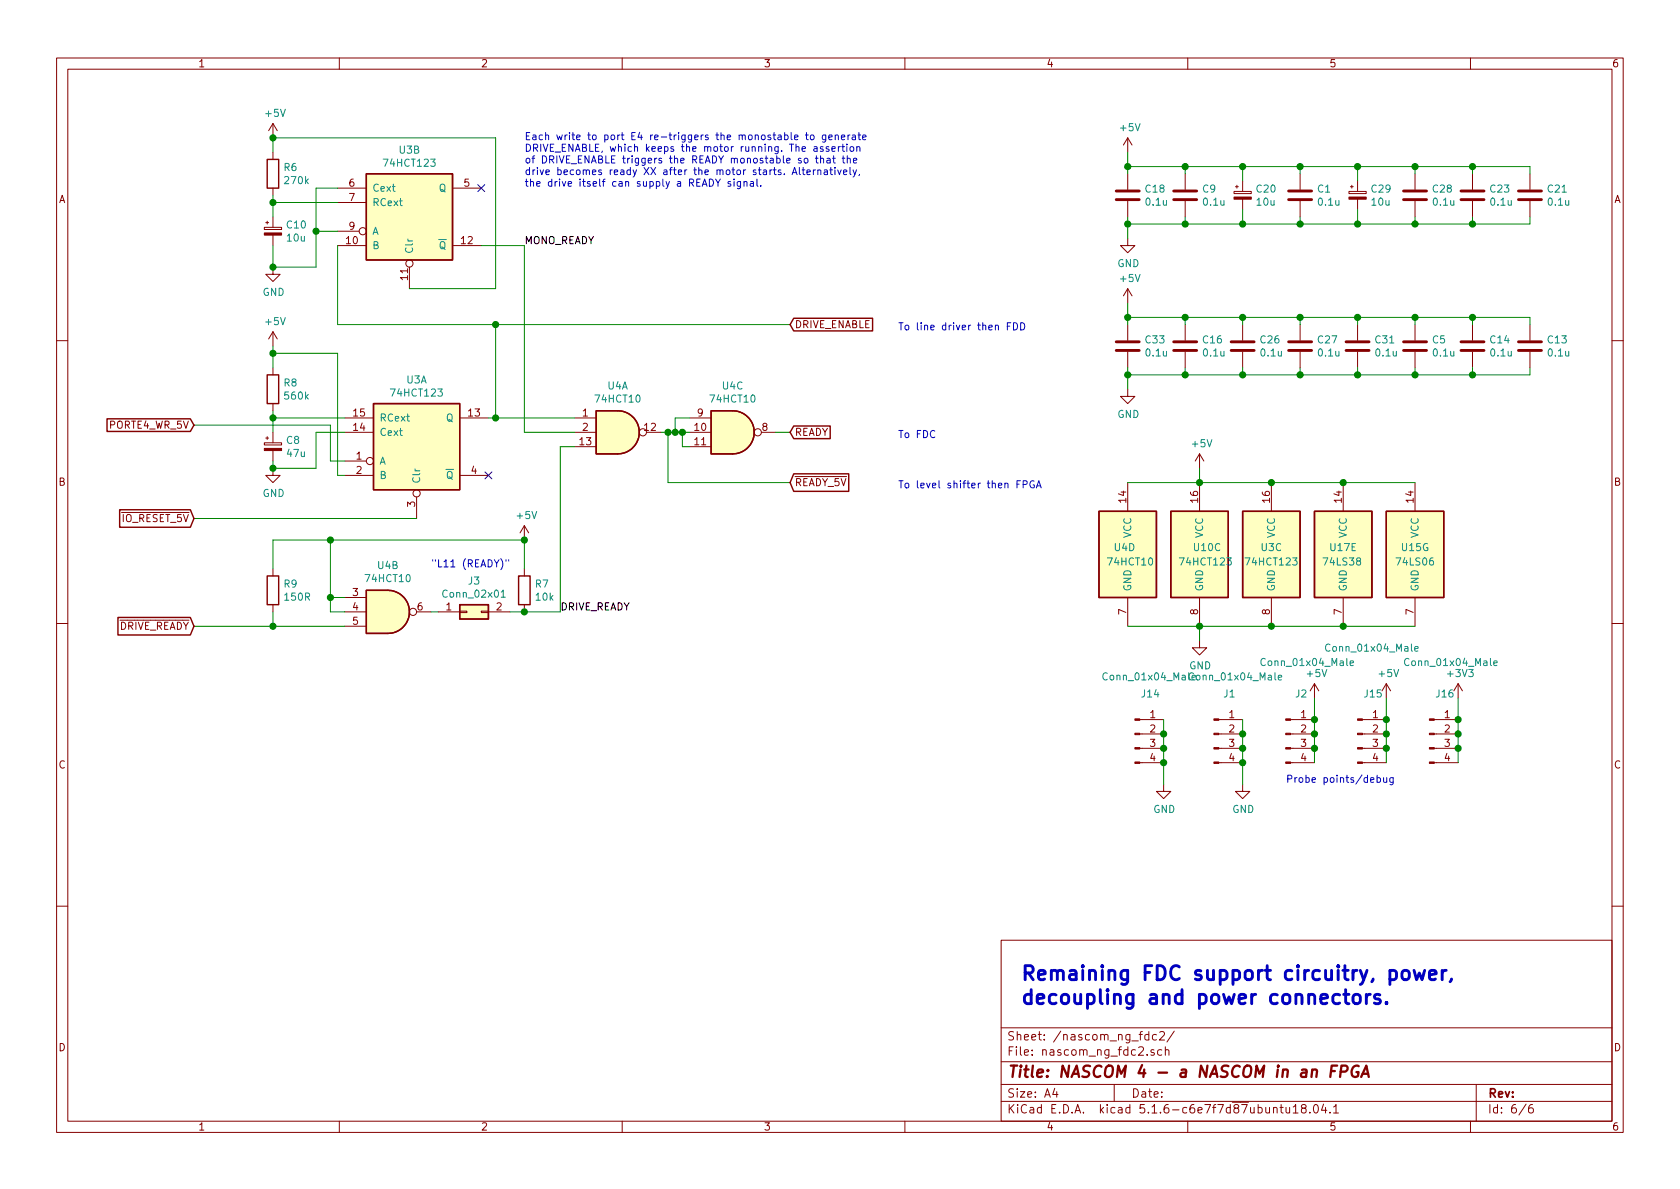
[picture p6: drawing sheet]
<svg xmlns="http://www.w3.org/2000/svg" width="297mm" height="210mm" viewBox="0 0 297 210" stroke-linecap="round" stroke-linejoin="round" font-family="sans-serif">
<g fill="none" stroke="#840000" stroke-width=".18">
<path d="M10 10.3h277v189.9h-277zM12 12.2h273v186.1h-273zM60 10.3v1.9M110 10.3v1.9M160 10.3v1.9M210 10.3v1.9M260 10.3v1.9M47 39.4h.5M47.2 39.1v.5M48.3 21.8v2.6M48.3 26.9v1.3M48.3 33.3v1.2"/>
<path d="M48.3 38.3v1.9M48.3 21.8l-.8 1.3M48.3 21.8l.7 1.3M59.7 33.3h5.1M59.7 35.8h5.1M80 33.3h5.1M199.4 24.4l-.8 1.2M199.4 24.4v2.5M199.4 30.7v2.8M199.4 35.6v2.7M199.4 24.4l.8 1.2M209.5 30.7v2.8"/>
<path d="M209.5 35.6v2.7M218.2 33.9h3v.3h-3zM218.4 33h.5M218.7 32.8v.5M219.7 32v1.9M219.7 35.2v1.9M229.9 30.7v2.8M229.9 35.6v2.7M238.5 33.9h3.1v.3h-3.1zM238.8 33h.5M239 32.8v.5M240 32v1.9"/>
<path d="M240 35.2v1.9M250.2 30.7v2.8M250.2 35.6v2.7M260.3 30.7v2.8M260.3 35.6v2.7M270.5 30.7v2.8M270.5 35.6v2.7M46.7 40.2h3.1v.4h-3.1zM48.3 47.2v1.3h1.2l-1.2 1.3-1.3-1.3h1.3M48.3 41.6v1.8M48.3 58.7v2.5M48.3 58.7l-.8 1.2"/>
<path d="M48.3 58.7l.7 1.2M59.7 43.4h5.1M59.7 40.9h3.8M72.4 47.2v3.8M80 43.4h5.1M199.4 42.2v1.2h1.3l-1.3 1.3-1.3-1.3h1.3M199.4 51v2.6M199.4 57.4v2.8M199.4 51l-.8 1.3M199.4 51l.8 1.3M209.5 57.4v2.8M219.7 57.4v2.8"/>
<path d="M229.9 57.4v2.8M240 57.4v2.8M250.2 57.4v2.8M260.3 57.4v2.8M270.5 57.4v2.8M10 60.2h2M46.7 78.3h3.1v.4h-3.1zM47 77.5h.5M47.2 77.2v.5M48.3 65v1.3M48.3 71.4v1.2M48.3 76.4v1.9"/>
<path d="M48.3 79.7v1.8M61 76.4h5M61 73.9h5M81.3 73.9h5.1M101.6 76.4h3.8M101.6 79h3.8M101.6 73.9h3.8M114.3 76.4h2.5M121.9 76.4h3.8M121.9 79h3.8M121.9 73.9h3.8M134.6 76.4h2.6"/>
<path d="M199.4 68.8v1.3h1.3l-1.3 1.3-1.3-1.3h1.3M199.4 62.2v2.8M209.5 62.2v2.8M219.7 62.2v2.8M229.9 62.2v2.8M240 62.2v2.8M250.2 62.2v2.8M260.3 62.2v2.8M270.5 62.2v2.8M285 60.2h2M48.3 82.8v1.3h1.2l-1.2 1.2-1.3-1.2h1.3M61 81.5h3.8"/>
<path d="M61 84.1h5M73.7 87.9v3.8M81.3 84.1h5.1M92.7 93v2.5M92.7 93l-.8 1.2M92.7 93l.8 1.2M199.4 85.3v5.1M212.1 80.3l-.8 1.2M212.1 80.3v2.5M212.1 85.3v5.1M212.1 80.3l.8 1.2M224.8 85.3v5.1"/>
<path d="M237.5 85.3v5.1M250.2 85.3v5.1M10 110.3h2M48.3 100.6v1.2M48.3 106.9v1.3M61 108.2h3.8M61 105.7h3.8M61 110.7h3.8M73.7 108.2h2.5M77.5 108.2h3.8M81.3 108.1h1.2v.2h-1.2zM85.1 108.1h1.3v.2h-1.3z"/>
<path d="M86.4 108.2h3.8M92.7 100.6v1.2M92.7 106.9v1.3M199.4 105.7v5M212.1 113.3v1.2h1.3l-1.3 1.3-1.3-1.3h1.3M212.1 105.7v5M224.8 105.7v5M237.5 105.7v5M250.2 105.7v5M285 110.3h2M201.5 134.9h4.2M201.5 132.3h4.2"/>
<path d="M201.5 129.8h4.2M201.5 127.2h4.2M205.7 138.7v1.2h1.3l-1.3 1.3-1.2-1.3h1.2M215.5 134.9h4.2M215.5 132.3h4.2M215.5 129.8h4.2M215.5 127.2h4.2M219.7 138.7v1.2h1.3l-1.3 1.3-1.3-1.3h1.3M228.2 134.9h4.2M228.2 132.3h4.2M228.2 129.8h4.2M228.2 127.2h4.2"/>
<path d="M232.4 120.9l-.8 1.3M232.4 120.9v2.5M232.4 120.9l.8 1.3M240.9 134.9h4.2M240.9 132.3h4.2M240.9 129.8h4.2M240.9 127.2h4.2M245.1 120.9l-.8 1.3M245.1 120.9v2.5M245.1 120.9l.8 1.3M253.6 134.9h4.2M253.6 132.3h4.2"/>
<path d="M253.6 129.8h4.2M253.6 127.2h4.2M257.8 120.9l-.8 1.3M257.8 120.9v2.5M257.8 120.9l.8 1.3M10 160.2h2M177 166.3h108v32h-108zM285 160.2h2M60 198.3v1.9M110 198.3v1.9M160 198.3v1.9M177 194.8h108"/>
<path d="M177 191.8h108M177 187.8h108M177 181.8h108M186.5 192.5l-.4 1h1M186.8 193v1M197 191.8v3M202.8 186.5v.1M203.1 183l-.4-.1-.3 .3 .1 .6 .2 .1 .4-.1M203.1 182.4v1.5M204 185.7l-.3-.1-.2 .2 .1 .2 .4 .2v.3h-.5M204.5 183l-.5-.1-.2 .3v.6l.2 .1 .5-.1M205.1 182.6l.2-.2h.3l.3 .4-.9 1.1h.9"/>
<path d="M205.4 185.7l-.4-.1-.3 .3v.6l.3 .1 .4-.1M206 185.7l.2-.1 .4 .1 .1 .9M206 185.1v1.5M207.6 182.3l-1.3 2M210 198.3v1.9M225.2 196l.2-.2 .3 .1 .1 .9M226.3 195.8h.6M226.5 195.3v1.3l.4 .2M227.4 195.8l.1 .9 .3 .1 .2-.1M228 195.8v1M228.7 195.8l.4-.5v1.5M228.7 196.8h.8"/>
<path d="M230.4 196l-.3-.2v-.3a.48 .48 0 0 1 .8 0l-.1 .4-.7 .2v.4l.3 .3h.3l.2-.3v-.4l-.2-.1M231.6 196.7v.1M232.4 195.4l.2-.1a.8 .8 0 0 1 .5 .8 .8 .8 0 0 1-.5 .7 1 1 0 0 1-.2-1.4zM234 195.2l-.3 1.1h.9M234.4 195.8v1M235.2 196.7v.1M235.8 195.8l.4-.5v1.5M235.8 196.8h.9M260 198.3v1.9M261 191.8v6.5M269.8 195.2l-1.2 2M271 195.3a.62 .62 0 0 0-.7 .7v.7l.3 .1 .4-.1 .1-.5-.1-.2-.4-.1-.3 .3"/>
<circle cx="64.1" cy="40.9" r=".63"/>
<circle cx="72.4" cy="46.6" r=".63"/>
<circle cx="113.7" cy="76.4" r=".63"/>
<circle cx="134" cy="76.4" r=".63"/>
<circle cx="65.4" cy="81.5" r=".63"/>
<circle cx="73.7" cy="87.2" r=".63"/>
<circle cx="73" cy="108.2" r=".63"/>
</g>
<path d="M235.4 189.4h.6M236.4 188.4h-.9l-.3 2M237.1 189.5h.7a.56 .56 0 0 0 .5-.5 .56 .56 0 0 0-.4-.6h-.7l-.3 2M240.2 188.5a1.01 1.01 0 0 0-1.1 .3 1.01 1.01 0 0 0-.1 1.2 .65 .65 0 0 0 1.1 .3l.1-.7h-.4M240.7 190.4l.9-2 .4 2M240.9 189.9h1" fill="none" stroke="#840000" stroke-width=".41"/>
<g fill="none" stroke="#840000" stroke-width=".25">
<path d="M47.2 28.2h2.1v5.1h-2.1zM64.8 30.7h15.2v15.3h-15.2zM140.3 56.3h14v2.2h-14l-.6-1.1zM18.9 74.1h14.8l.6 1.1-.6 1.1h-14.8zM47.2 66.3h2.1v5.1h-2.1zM66 71.4h15.3v15.2h-15.3zM105.4 72.6h3.8a3.8 3.8 0 0 1 3.8 3.8 3.8 3.8 0 0 1-3.8 3.9h-3.8zM125.7 72.6h3.8a3.8 3.8 0 0 1 3.8 3.8 3.8 3.8 0 0 1-3.8 3.9h-3.8zM140.3 75.3h6.5v2.3h-6.5l-.6-1.2zM21.2 90.1h12.5l.6 1.6-.6 1.5h-12.5zM140.3 83.8h9.8v3.1h-9.8l-.6-1.6zM194.3 90.4h10.2v15.3h-10.2z"/>
<path d="M207 90.4h10.2v15.3h-10.2zM219.7 90.4h10.2v15.3h-10.2zM232.4 90.4h10.2v15.3h-10.2zM245.1 90.4h10.2v15.3h-10.2zM20.9 109.2h12.8l.6 1.5-.6 1.6h-12.8zM47.2 101.8h2.1v5.1h-2.1zM64.8 104.4h3.8a3.8 3.8 0 0 1 3.8 3.8 3.8 3.8 0 0 1-3.8 3.8h-3.8zM81.3 106.9h5.1v2.6h-5.1zM91.7 101.8h2v5.1h-2z"/>
</g>
<g fill="none" stroke="#840000" stroke-width=".51">
<path d="M197.4 35.3h4M197.4 33.8h4M207.5 35.3h4.1M207.5 33.8h4.1M227.8 35.3h4.1M227.8 33.8h4.1M248.2 35.3h4M248.2 33.8h4M258.3 35.3h4.1M258.3 33.8h4.1M268.5 35.3h4M268.5 33.8h4"/>
<path d="M197.4 62h4M197.4 60.4h4M207.5 62h4.1M207.5 60.4h4.1M217.7 62h4M217.7 60.4h4M227.8 62h4.1M227.8 60.4h4.1M238 62h4.1M238 60.4h4.1M248.2 62h4M248.2 60.4h4"/>
<path d="M258.3 62h4.1M258.3 60.4h4.1M268.5 62h4M268.5 60.4h4"/>
</g>
<g fill="#ffffc2" stroke="#ffffc2" stroke-width=".18">
<path d="M81.3 106.9h5.1v2.6h-5.1z"/>
<path d="M68.6 104.4a3.8 3.8 0 0 1 3.8 3.8 3.8 3.8 0 0 1-3.8 3.8z"/>
<path d="M64.8 104.4h3.8v7.6h-3.8z"/>
<path d="M129.5 72.6a3.8 3.8 0 0 1 3.8 3.8 3.8 3.8 0 0 1-3.8 3.9z"/>
<path d="M125.7 72.6h3.8v7.7h-3.8z"/>
<path d="M109.2 72.6a3.8 3.8 0 0 1 3.8 3.8 3.8 3.8 0 0 1-3.8 3.9z"/>
<path d="M105.4 72.6h3.8v7.7h-3.8z"/>
<path d="M245.1 90.4h10.2v15.3h-10.2z"/>
<path d="M64.8 30.7h15.2v15.3h-15.2z"/>
<path d="M219.7 90.4h10.2v15.3h-10.2z"/>
<path d="M194.3 90.4h10.2v15.3h-10.2z"/>
<path d="M232.4 90.4h10.2v15.3h-10.2z"/>
<path d="M66 71.4h15.3v15.2h-15.3z"/>
<path d="M207 90.4h10.2v15.3h-10.2z"/>
</g>
<path d="M88.6 104.7l.4-.4v1.3M88.6 105.6h.7M226 119.8l.6-.1v-.2l-.4-.1-.2 .2 .1 .6h.5M238.7 117.3l.6-.1v-.3h-.4l-.2 .1 .1 .6h.5M250.1 114.7l.6-.1v-.2l-.4-.1-.2 .2 .1 .6h.5M264.1 117.3l.6-.1v-.3h-.4l-.2 .1 .1 .6h.5" fill="none" stroke="#008484" stroke-width=".18"/>
<g fill="#840000" stroke="#840000" stroke-width=".18">
<path d="M200.7 134.7h.8v.3h-.8z"/>
<path d="M200.7 132.2h.8v.3h-.8z"/>
<path d="M200.7 129.7h.8v.2h-.8z"/>
<path d="M200.7 127.1h.8v.3h-.8z"/>
<path d="M46.7 41.2h3.1v.4h-3.1z"/>
<path d="M214.6 134.7h.9v.3h-.9z"/>
<path d="M214.6 132.2h.9v.3h-.9z"/>
<path d="M214.6 129.7h.9v.2h-.9z"/>
<path d="M214.6 127.1h.9v.3h-.9z"/>
<path d="M46.7 79.3h3.1v.4h-3.1z"/>
<path d="M227.3 134.7h.9v.3h-.9z"/>
<path d="M227.3 132.2h.9v.3h-.9z"/>
<path d="M227.3 129.7h.9v.2h-.9z"/>
<path d="M227.3 127.1h.9v.3h-.9z"/>
<path d="M240 134.7h.9v.3h-.9z"/>
<path d="M240 132.2h.9v.3h-.9z"/>
<path d="M240 129.7h.9v.2h-.9z"/>
<path d="M240 127.1h.9v.3h-.9z"/>
<path d="M218.2 34.8h3v.4h-3z"/>
<path d="M238.5 34.8h3.1v.4h-3.1z"/>
<path d="M252.7 134.7h.9v.3h-.9z"/>
<path d="M252.7 132.2h.9v.3h-.9z"/>
<path d="M252.7 129.7h.9v.2h-.9z"/>
<path d="M252.7 127.1h.9v.3h-.9z"/>
</g>
<g fill="none" stroke="#008400" stroke-width=".18">
<path d="M48.3 26.9v-2.5h39.3v26.6h-15.2M48.3 34.5v3.8M48.3 35.8h11.4M59.7 33.3h-3.8v13.9h-7.6v-3.8M199.4 26.9v3.8M199.4 38.3v3.9M199.4 29.5h71.1v1.2M209.5 29.5v1.2M209.5 38.3v1.3M219.7 29.5v2.5M219.7 37.1v2.5M229.9 29.5v1.2"/>
<path d="M229.9 38.3v1.3M240 29.5v2.5M240 37.1v2.5M250.2 29.5v1.2M250.2 38.3v1.3M260.3 29.5v1.2M260.3 38.3v1.3M270.5 38.3v1.3h-71.1M55.9 40.9h3.8M59.7 43.4v14h80M85.1 43.4h7.6v33h8.9M87.6 57.4v16.5"/>
<path d="M199.4 56.1h71.1v1.3M199.4 53.6v3.8M209.5 56.1v1.3M219.7 56.1v1.3M229.9 56.1v1.3M240 56.1v1.3M250.2 56.1v1.3M260.3 56.1v1.3M34.3 75.2h24.1v6.3h2.6M48.3 62.5h11.4v21.6h1.3M48.3 73.9h12.7M48.3 61.2v3.8"/>
<path d="M48.3 72.6v3.8M61 76.4h-5.1v6.4h-7.6v-1.3M86.4 73.9h15.2M101.6 79h-2.5v29.2h-8.9M116.8 76.4h5.1M118.1 76.4v8.9h21.6M120.6 76.4v2.6h1.3M121.9 73.9h-2.5v2.5M137.2 76.4h2.5M199.4 65v3.8M209.5 65v1.3M219.7 65v1.3"/>
<path d="M229.9 65v1.3M240 65v1.3M250.2 65v1.3M260.3 65v1.3M270.5 65v1.3h-71.1M34.3 91.7h39.4M58.4 95.5v12.7h2.6M199.4 85.3h50.8M212.1 82.8v2.5M34.3 110.7h26.7M48.3 100.6v-5.1h44.4v5.1M48.3 108.2v2.5"/>
<path d="M58.4 105.7h2.6M76.2 108.2h1.3M199.4 110.7h50.8M212.1 110.7v2.6M205.7 127.2v11.5M219.7 127.2v11.5M232.4 123.4v11.5M245.1 123.4v11.5M257.8 123.4v11.5"/>
</g>
<g fill="none" stroke="#0000c2" stroke-width=".18">
<path d="M126.5 31.7l.4 .6 .5-.6M126.9 32.3v.6M129.2 32.2l-.3-.1-.2 .2 .1 .2 .4 .1v.3h-.5M129.8 32.1v.8M130.9 32.1v1l-.2 .3-.3-.1M130.9 32.2l-.3-.1-.3 .2 .2 .6h.4M131.5 32.2l.2-.1 .3 .1 .1 .7M131.5 32.1v.8M132.7 32.2h.5v.7M133.2 32.4l-.4 .1-.2 .1 .1 .3h.5M133.8 31.7v1.1l.2 .1M134.5 32.8v.1"/>
<path d="M140.1 30.9l.4-1.3 .4 1.3M140.2 30.5h.6M140.5 24.3l.6-.1-.1-.3h-.3l-.2 .1v.7h.5M141.3 29.6v1.1l.2 .2M141.8 30h.5M142 29.6v1.1l.3 .2M142.4 23.9h.5M142.6 23.4v1.1l.3 .2M142.7 30.4l.6-.1-.1-.2-.4-.1-.1 .2v.6h.5M143.4 23.9h.3l.2 .2-.1 .6h-.3l-.2-.1zM143.8 30v.9M143.9 26h.5l.1 .8"/>
<path d="M144.2 30l-.4 .3M144.2 28h.5M144.3 27.6v1l.4 .2M144.5 26.2l-.4 .1-.2 .2v.2h.6M144.6 30.2l.2-.2 .3 .1v.8M144.6 30v.9M145.1 28.1l.2-.1h.3v.8M145.1 27.6v1.2M145.5 26l-.3-.1-.2 .2 .1 .2 .4 .1v.3h-.5M145.7 30.1h.5l.1 .8M146 23.9v1l-.3 .2h-.3M146 23.9h-.4l-.2 .2 .1 .6h.5"/>
<path d="M146.2 28h.5l.1 .8M146.3 30.3l-.4 .1-.2 .2v.2h.6M146.5 24.3l.6-.1v-.3h-.4l-.2 .1 .1 .7h.5M146.5 26l-.3-.1-.2 .2 .1 .2 .4 .1v.3h-.5M146.7 30h.5M146.8 28.3h-.4l-.2 .2v.3h.6M146.9 29.6v1.1l.3 .2M147.1 26.3l.6-.1-.1-.2-.3-.1-.2 .2v.6h.5M147.2 28h.5M147.4 27.6v1l.3 .2M147.6 29.6v.1M147.6 30v.9"/>
<path d="M147.7 24l.2-.1h.3v.8M147.7 23.9v.8M148.1 30l.3 .9 .3-.9M148.2 25.9v.9M148.6 25.9l-.4 .3M148.8 24.3l.6-.1-.1-.3h-.4l-.1 .1v.7h.5M148.8 25.9h.5M148.9 28h.5M149 25.5v1.1l.3 .2M149.1 27.6v1l.3 .2M149.1 30.4l.6-.1v-.2l-.4-.1-.2 .2 .1 .6h.5M149.7 25.5v.1"/>
<path d="M149.7 25.9v.9M149.8 28.1l.2-.1h.3v.8M149.8 27.6v1.2M149.9 23.9v.8M150.3 23.9h-.3l-.1 .2M150.3 29.6v1.1l.2 .2M150.4 26l.3-.1 .2 .2 .1 .4-.2 .2-.3 .1-.2-.2v-.4zM150.7 23.9h.5l.1 .8M150.8 30l.3 .9M150.9 28.4l.6-.1-.1-.3h-.3l-.2 .2 .1 .6h.4M151.3 24.2h-.5l-.2 .2 .1 .3h.6M151.4 30l-.4 1.2-.2 .1"/>
<path d="M151.5 26.1l.2-.2 .3 .1v.8M151.5 25.9v.9M151.7 23.9h.5M151.9 23.4v1.1l.3 .2M152 30.8l-.1 .3M152.5 24.3l.6-.1v-.3h-.4l-.2 .1 .1 .7h.5M178.1 57.7h.4M178.7 57.1h-.6v1.2M179.2 57.1a.64 .64 0 0 1 .7 .6 .64 .64 0 0 1-.7 .6zM180.5 57.1a.64 .64 0 0 1 .7 .6 .64 .64 0 0 1-.7 .6zM88.5 98.8a1.47 1.47 0 0 1 0 1.9M89.5 99v.2"/>
<path d="M89.9 99v.2M179.8 85.6h.4M180.4 85h-.6v1.3M180.9 85.7l.7-.1v-.5l-.2-.1h-.5v1.3M182.8 85.1a.59 .59 0 0 0-.7 .6 .59 .59 0 0 0 .7 .5l.1-.5h-.2M183.2 86.3l.5-1.3 .4 1.3M183.4 85.9h.6M243.5 137.6l.3-.1 .3 .2-.1 .6h-.5M243.5 137.1v1.2M244.6 137.5l.1 .8h.3l.2-.1M245.2 137.5v.8M246.3 137.5v1l-.2 .3-.3-.1"/>
<path d="M246.3 137.6l-.4-.1-.2 .2 .1 .6h.5"/>
</g>
<path d="M239.4 175.9a.69 .69 0 0 1 1.1 .4v.7a.67 .67 0 0 1-.6 .5 .67 .67 0 0 1-.7-.5v-.7zM241.6 175.8v1.7M242.3 175.8a.63 .63 0 0 0-.7 .5M244 175.9a.61 .61 0 0 0-1 .3l.1 .3 .6 .2 .3 .1 .1 .2-.1 .4-.3 .1-.7-.1M245.1 177.3l.2 .1-.2 .1-.1-.1 .1-.1v.2M248 171.8a.69 .69 0 0 1 1.2 .3v.7a.67 .67 0 0 1-.7 .5 .67 .67 0 0 1-.6-.5zM250 171.6l.5 1.6 .5-1.1 .4 1.1 .5-1.6M252.7 172.4l1.2-.2-.1-.5-.7-.1-.2 .1-.2 .3v.9l.2 .2 .2 .1 .7-.1M255 171.6v1.6M255.7 171.6a.59 .59 0 0 0-.7 .5M256.6 173.1l-.2 .5" fill="none" stroke="#0000c2" stroke-width=".51"/>
<g fill="#008400" stroke="#008400" stroke-width=".25">
<circle cx="199.4" cy="39.6" r=".51"/>
<circle cx="92.7" cy="95.5" r=".51"/>
<circle cx="257.8" cy="127.2" r=".51"/>
<circle cx="48.3" cy="73.9" r=".51"/>
<circle cx="199.4" cy="66.3" r=".51"/>
<circle cx="257.8" cy="132.3" r=".51"/>
<circle cx="48.3" cy="110.7" r=".51"/>
<circle cx="257.8" cy="129.8" r=".51"/>
<circle cx="232.4" cy="127.2" r=".51"/>
<circle cx="199.4" cy="56.1" r=".51"/>
<circle cx="232.4" cy="132.3" r=".51"/>
<circle cx="232.4" cy="129.8" r=".51"/>
<circle cx="229.9" cy="66.3" r=".51"/>
<circle cx="209.6" cy="56.1" r=".51"/>
<circle cx="58.4" cy="105.7" r=".51"/>
<circle cx="260.3" cy="39.6" r=".51"/>
<circle cx="224.8" cy="110.7" r=".51"/>
<circle cx="48.3" cy="62.5" r=".51"/>
<circle cx="237.5" cy="85.3" r=".51"/>
<circle cx="212.1" cy="85.3" r=".51"/>
<circle cx="209.6" cy="66.3" r=".51"/>
<circle cx="212.1" cy="110.7" r=".51"/>
<circle cx="224.8" cy="85.3" r=".51"/>
<circle cx="118.1" cy="76.4" r=".51"/>
<circle cx="119.4" cy="76.4" r=".51"/>
<circle cx="199.4" cy="29.5" r=".51"/>
<circle cx="245.1" cy="129.8" r=".51"/>
<circle cx="219.7" cy="66.3" r=".51"/>
<circle cx="245.1" cy="132.3" r=".51"/>
<circle cx="48.3" cy="35.8" r=".51"/>
<circle cx="87.6" cy="57.4" r=".51"/>
<circle cx="245.1" cy="127.2" r=".51"/>
<circle cx="48.3" cy="24.4" r=".51"/>
<circle cx="219.7" cy="39.6" r=".51"/>
<circle cx="229.9" cy="29.5" r=".51"/>
<circle cx="250.2" cy="66.3" r=".51"/>
<circle cx="240" cy="29.5" r=".51"/>
<circle cx="237.5" cy="110.7" r=".51"/>
<circle cx="120.7" cy="76.4" r=".51"/>
<circle cx="209.6" cy="39.6" r=".51"/>
<circle cx="250.2" cy="29.5" r=".51"/>
<circle cx="260.3" cy="29.5" r=".51"/>
<circle cx="55.9" cy="40.9" r=".51"/>
<circle cx="250.2" cy="56.1" r=".51"/>
<circle cx="229.9" cy="39.6" r=".51"/>
<circle cx="260.3" cy="66.3" r=".51"/>
<circle cx="92.7" cy="108.2" r=".51"/>
<circle cx="240" cy="39.6" r=".51"/>
<circle cx="87.6" cy="73.9" r=".51"/>
<circle cx="250.2" cy="39.6" r=".51"/>
<circle cx="260.3" cy="56.1" r=".51"/>
<circle cx="240" cy="56.1" r=".51"/>
<circle cx="219.7" cy="56.1" r=".51"/>
<circle cx="219.7" cy="132.3" r=".51"/>
<circle cx="48.3" cy="47.2" r=".51"/>
<circle cx="219.7" cy="129.8" r=".51"/>
<circle cx="240" cy="66.3" r=".51"/>
<circle cx="209.6" cy="29.5" r=".51"/>
<circle cx="229.9" cy="56.1" r=".51"/>
<circle cx="48.3" cy="82.8" r=".51"/>
<circle cx="205.7" cy="134.9" r=".51"/>
<circle cx="58.4" cy="95.5" r=".51"/>
<circle cx="205.7" cy="132.3" r=".51"/>
<circle cx="219.7" cy="29.5" r=".51"/>
<circle cx="205.7" cy="129.8" r=".51"/>
<circle cx="219.7" cy="134.9" r=".51"/>
</g>
<path d="M84.5 32.7l1.2 1.2M85.7 32.7l-1.2 1.2M85.8 83.5l1.2 1.2M87 83.5l-1.2 1.2" fill="none" stroke="#000084" stroke-width=".18"/>
<g font-size="3.5" fill="#0000c2">
<text x="180.3" y="173.4">Remaining FDC support circuitry, power,</text>
<text x="180.3" y="177.6">decoupling and power connectors.</text>
</g>
<text font-size="2.8" fill="#840000" x="178" y="190.5">Title: NASCOM 4 - a NASCOM in an FPGA</text>
<g font-size="2.1" fill="#840000">
<text x="178" y="184">Sheet: /nascom_ng_fdc2/</text>
<text x="178" y="186.7">File: nascom_ng_fdc2.sch</text>
<text x="178" y="196.9">KiCad E.D.A. kicad 5.1.6-c6e7f7d87ubuntu18.04.1</text>
<text x="178" y="194.1">Size: A4</text>
<text x="200" y="194.1">Date:</text>
<text x="263" y="194.1">Rev:</text>
<text x="263" y="196.9">Id: 6/6</text>
</g>
<g font-size="1.8" fill="#840000">
<text x="35" y="11.9">1</text>
<text x="85" y="11.9">2</text>
<text x="135" y="11.9">3</text>
<text x="185" y="11.9">4</text>
<text x="235" y="11.9">5</text>
<text x="285" y="11.9">6</text>
<text x="10.4" y="35.9">A</text>
<text x="61.7" y="33">6</text>
<text x="61.7" y="35.6">7</text>
<text x="82.1" y="33">5</text>
<text x="285.4" y="35.9">A</text>
<text x="61.7" y="40.6">9</text>
<text x="61.3" y="43.2">10</text>
<text x="81.6" y="43.2">12</text>
<text x="72.1" y="49.5" transform="rotate(-90 72.1 49.5)">11</text>
<text x="140.5" y="58">DRIVE_ENABLE</text>
<text x="19.4" y="75.8">PORTE4_WR_5V</text>
<text x="62.5" y="76.2">14</text>
<text x="62.5" y="73.7">15</text>
<text x="82.9" y="73.7">13</text>
<text x="103" y="73.7">1</text>
<text x="103" y="76.2">2</text>
<text x="114" y="76.2">12</text>
<text x="122.9" y="76.2">10</text>
<text x="123.3" y="73.7">9</text>
<text x="134.8" y="76.2">8</text>
<text x="140.5" y="77.1">READY</text>
<text x="63" y="81.3">1</text>
<text x="63" y="83.8">2</text>
<text x="83.3" y="83.8">4</text>
<text x="102.5" y="78.7">13</text>
<text x="122.9" y="78.7">11</text>
<text x="10.4" y="85.9">B</text>
<text x="73.4" y="89.6" transform="rotate(-90 73.4 89.6)">3</text>
<text x="140.5" y="86">READY_5V</text>
<text x="199.1" y="88.8" transform="rotate(-90 199.1 88.8)">14</text>
<text x="211.8" y="88.8" transform="rotate(-90 211.8 88.8)">16</text>
<text x="224.5" y="88.8" transform="rotate(-90 224.5 88.8)">16</text>
<text x="237.2" y="88.8" transform="rotate(-90 237.2 88.8)">14</text>
<text x="249.9" y="88.8" transform="rotate(-90 249.9 88.8)">14</text>
<text x="285.4" y="85.9">B</text>
<text x="21.6" y="92.3">IO_RESET_5V</text>
<text x="62.4" y="105.4">3</text>
<text x="62.4" y="107.9">4</text>
<text x="73.8" y="107.9">6</text>
<text x="78.9" y="107.9">1</text>
<text x="87.8" y="107.9">2</text>
<text x="20.9" y="111.4">DRIVE_READY</text>
<text x="62.4" y="110.5">5</text>
<text x="199.1" y="108.7" transform="rotate(-90 199.1 108.7)">7</text>
<text x="211.8" y="108.7" transform="rotate(-90 211.8 108.7)">8</text>
<text x="224.5" y="108.7" transform="rotate(-90 224.5 108.7)">8</text>
<text x="237.2" y="108.7" transform="rotate(-90 237.2 108.7)">7</text>
<text x="249.9" y="108.7" transform="rotate(-90 249.9 108.7)">7</text>
<text x="203.4" y="127">1</text>
<text x="203.4" y="129.5">2</text>
<text x="217.3" y="127">1</text>
<text x="217.3" y="129.5">2</text>
<text x="230" y="127">1</text>
<text x="230" y="129.5">2</text>
<text x="242.7" y="127">1</text>
<text x="242.7" y="129.5">2</text>
<text x="255.4" y="127">1</text>
<text x="255.4" y="129.5">2</text>
<text x="10.4" y="135.9">C</text>
<text x="203.4" y="132.1">3</text>
<text x="203.4" y="134.6">4</text>
<text x="217.3" y="132.1">3</text>
<text x="217.3" y="134.6">4</text>
<text x="230" y="132.1">3</text>
<text x="230" y="134.6">4</text>
<text x="242.7" y="132.1">3</text>
<text x="242.7" y="134.6">4</text>
<text x="255.4" y="132.1">3</text>
<text x="255.4" y="134.6">4</text>
<text x="285.4" y="135.9">C</text>
<text x="10.4" y="185.9">D</text>
<text x="285.4" y="185.9">D</text>
<text x="35" y="199.9">1</text>
<text x="85" y="199.9">2</text>
<text x="135" y="199.9">3</text>
<text x="185" y="199.9">4</text>
<text x="235" y="199.9">5</text>
<text x="285" y="199.9">6</text>
</g>
<g font-size="1.8" fill="#008484">
<text x="47" y="20.7">+5V</text>
<text x="198.2" y="23.2">+5V</text>
<text x="68.1" y="29.5">74HCT123</text>
<text x="70.6" y="27.2">U3B</text>
<text x="50.2" y="30.2">R6</text>
<text x="50.5" y="32.6">270k</text>
<text x="65.8" y="33.9">Cext</text>
<text x="77.6" y="33.9">Q</text>
<text x="202.6" y="34.1">C18</text>
<text x="212.7" y="34.1">C9</text>
<text x="222.2" y="34.1">C20</text>
<text x="233" y="34.1">C1</text>
<text x="242.5" y="34.1">C29</text>
<text x="253.4" y="34.1">C28</text>
<text x="263.6" y="34.1">C23</text>
<text x="273.7" y="34.1">C21</text>
<text x="50.8" y="40.4">C10</text>
<text x="65.8" y="36.4">RCext</text>
<text x="65.8" y="41.5">A</text>
<text x="202.7" y="36.4">0.1u</text>
<text x="212.9" y="36.4">0.1u</text>
<text x="222.3" y="36.4">10u</text>
<text x="233.2" y="36.4">0.1u</text>
<text x="242.6" y="36.4">10u</text>
<text x="253.5" y="36.4">0.1u</text>
<text x="263.7" y="36.4">0.1u</text>
<text x="273.8" y="36.4">0.1u</text>
<text x="50.8" y="42.7">10u</text>
<text x="65.8" y="44.1">B</text>
<text x="73" y="45" transform="rotate(-90 73 45)">Clr</text>
<text x="77.6" y="44.1">Q</text>
<text x="197.6" y="47.2">GND</text>
<text x="46.4" y="52.3">GND</text>
<text x="198.2" y="49.9">+5V</text>
<text x="47" y="57.5">+5V</text>
<text x="202.6" y="60.7">C33</text>
<text x="202.7" y="63">0.1u</text>
<text x="212.8" y="60.7">C16</text>
<text x="212.9" y="63">0.1u</text>
<text x="222.9" y="60.7">C26</text>
<text x="223" y="63">0.1u</text>
<text x="233.1" y="60.7">C27</text>
<text x="233.2" y="63">0.1u</text>
<text x="243.2" y="60.7">C31</text>
<text x="243.4" y="63">0.1u</text>
<text x="253.3" y="60.7">C5</text>
<text x="253.5" y="63">0.1u</text>
<text x="263.6" y="60.7">C14</text>
<text x="263.7" y="63">0.1u</text>
<text x="273.7" y="60.7">C13</text>
<text x="273.8" y="63">0.1u</text>
<text x="50.2" y="68.3">R8</text>
<text x="50.5" y="70.7">560k</text>
<text x="69.4" y="70.1">74HCT123</text>
<text x="71.9" y="67.8">U3A</text>
<text x="105.4" y="71.2">74HCT10</text>
<text x="107.5" y="68.9">U4A</text>
<text x="125.8" y="71.2">74HCT10</text>
<text x="127.8" y="68.9">U4C</text>
<text x="67.1" y="77.1">Cext</text>
<text x="67.1" y="74.5">RCext</text>
<text x="78.9" y="74.5">Q</text>
<text x="197.6" y="73.9">GND</text>
<text x="50.7" y="78.5">C8</text>
<text x="50.8" y="80.8">47u</text>
<text x="67.1" y="82.2">A</text>
<text x="210.9" y="79.1">+5V</text>
<text x="46.4" y="87.9">GND</text>
<text x="67.1" y="84.7">B</text>
<text x="74.3" y="85.6" transform="rotate(-90 74.3 85.6)">Clr</text>
<text x="78.9" y="84.7">Q</text>
<text x="91.5" y="91.8">+5V</text>
<text x="200" y="95.2" transform="rotate(-90 200 95.2)">VCC</text>
<text x="212.7" y="95.2" transform="rotate(-90 212.7 95.2)">VCC</text>
<text x="225.4" y="95.2" transform="rotate(-90 225.4 95.2)">VCC</text>
<text x="238.1" y="95.2" transform="rotate(-90 238.1 95.2)">VCC</text>
<text x="250.8" y="95.2" transform="rotate(-90 250.8 95.2)">VCC</text>
<text x="66.8" y="100.6">U4B</text>
<text x="196.1" y="100">74HCT10</text>
<text x="197.1" y="97.5">U4D</text>
<text x="208.9" y="100">74HCT123</text>
<text x="211.2" y="97.5">U10C</text>
<text x="220.5" y="100">74HCT123</text>
<text x="223" y="97.5">U3C</text>
<text x="234.2" y="100">74LS38</text>
<text x="235.3" y="97.5">U17E</text>
<text x="247.1" y="100">74LS06</text>
<text x="247.9" y="97.5">U15G</text>
<text x="50.2" y="103.9">R9</text>
<text x="50.4" y="106.2">150R</text>
<text x="64.8" y="102.9">74HCT10</text>
<text x="78.6" y="105.7">Conn_02x01</text>
<text x="82.9" y="103.4">J3</text>
<text x="94.7" y="103.9">R7</text>
<text x="94.8" y="106.2">10k</text>
<text x="200" y="104.6" transform="rotate(-90 200 104.6)">GND</text>
<text x="212.7" y="104.6" transform="rotate(-90 212.7 104.6)">GND</text>
<text x="225.4" y="104.6" transform="rotate(-90 225.4 104.6)">GND</text>
<text x="238.1" y="104.6" transform="rotate(-90 238.1 104.6)">GND</text>
<text x="250.8" y="104.6" transform="rotate(-90 250.8 104.6)">GND</text>
<text x="210.3" y="118.4">GND</text>
<text x="223.5" y="117.8">Conn_01x04_Male</text>
<text x="231.2" y="119.7">+5V</text>
<text x="234.9" y="115.2">Conn_01x04_Male</text>
<text x="243.9" y="119.7">+5V</text>
<text x="248.9" y="117.8">Conn_01x04_Male</text>
<text x="256.1" y="119.7">+3V3</text>
<text x="195.5" y="120.3">Conn_01x04_Male Conn_01x04_Male</text>
<text x="201.9" y="123.3">J14</text>
<text x="216.4" y="123.3">J1</text>
<text x="229.1" y="123.3">J2</text>
<text x="241.3" y="123.3">J15</text>
<text x="254" y="123.3">J16</text>
<text x="203.9" y="143.8">GND</text>
<text x="217.9" y="143.8">GND</text>
</g>
<g font-size="1.8" fill="#0000c2">
<text x="92.7" y="24.8">Each write to port E4 re-triggers the monostable to generate</text>
<text x="92.7" y="26.8">DRIVE_ENABLE, which keeps the motor running. The assertion</text>
<text x="92.7" y="28.9">of DRIVE_ENABLE triggers the READY monostable so that the</text>
<text x="92.7" y="31">drive becomes ready XX after the motor starts. Alternatively,</text>
<text x="92.7" y="33">the drive itself can supply a READY signal.</text>
<text x="158.7" y="58.4">To line driver then FDD</text>
<text x="158.7" y="77.5">To FDC</text>
<text x="158.7" y="86.4">To level shifter then FPGA</text>
<text x="76.2" y="100.3">&quot;L11 (READY)&quot;</text>
<text x="227.3" y="138.4">Probe points/debug</text>
</g>
<g font-size="1.8">
<text x="92.7" y="43.2">MONO_READY</text>
<text x="99.1" y="107.9">DRIVE_READY</text>
</g>
</svg>
